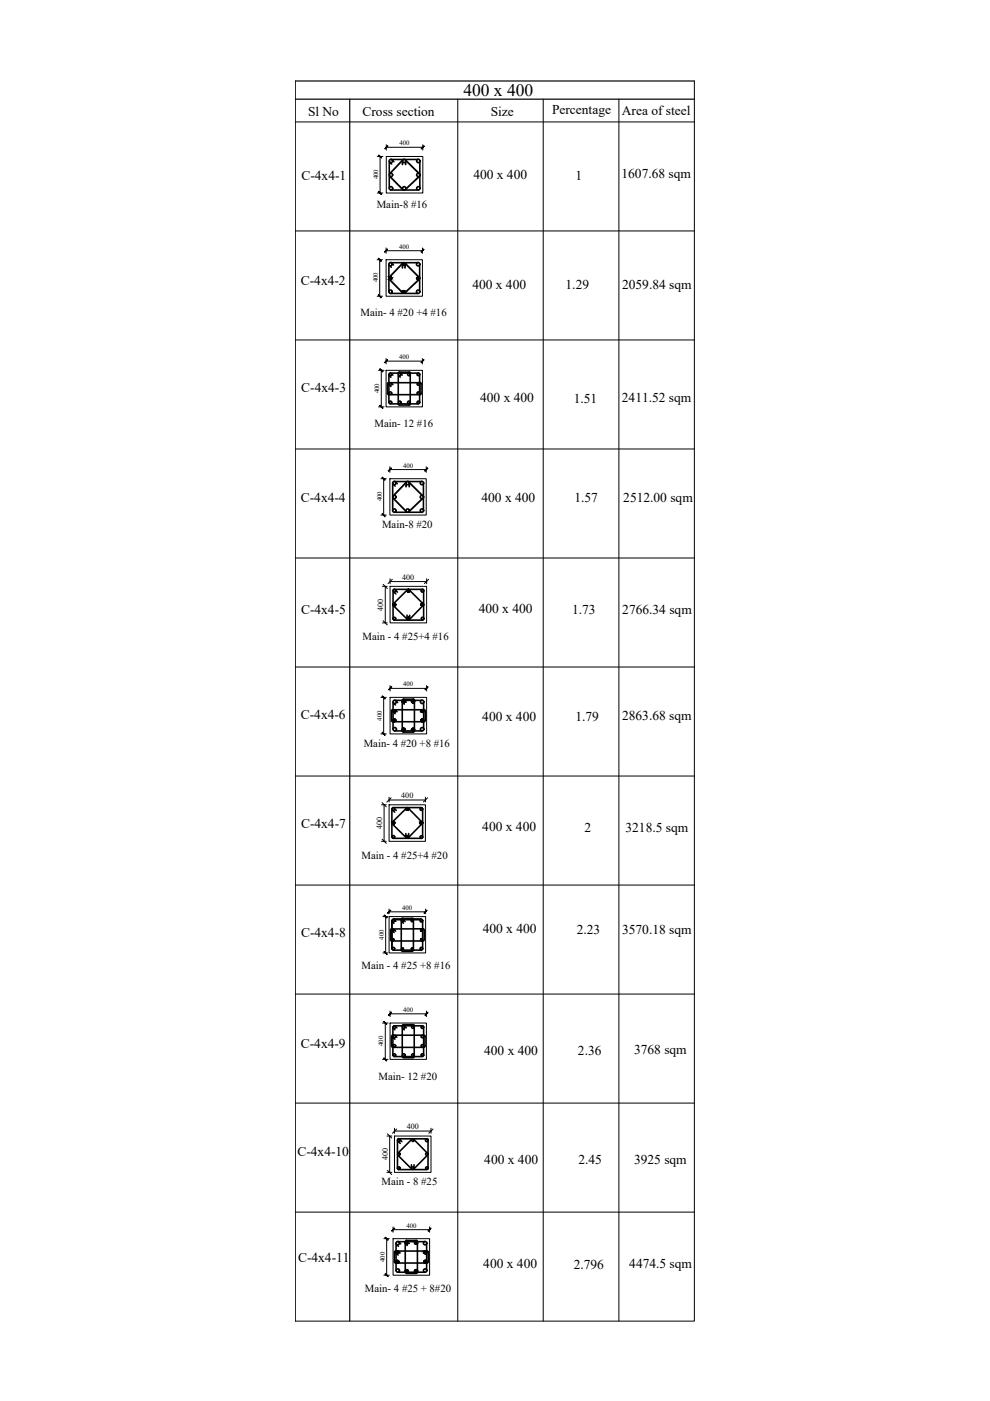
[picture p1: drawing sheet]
<svg xmlns="http://www.w3.org/2000/svg" width="210mm" height="297mm" viewBox="0 0 210 297" stroke-linecap="round" stroke-linejoin="round" font-family="sans-serif">
<!-- layer: 9.Title -->
<path d="M147.2 17.2h-84.6v262.9M62.6 21h84.6M74.2 21v259.1" fill="none" stroke="#000" stroke-width=".25"/>
<!-- layer: object line -->
<path d="M81.9 33.2h7.7v7.7h-7.7zM81.9 55.1h7.7v7.7h-7.7zM81.9 78.5h7.7v7.8h-7.7zM82.7 101.5h7.7v7.7h-7.7zM82.7 124.3h7.8v7.8h-7.8zM82.7 147.9h7.8v7.7h-7.8zM82.5 170.6h7.7v7.8h-7.7zM82.5 194.3h7.7v7.7h-7.7zM82.7 216.9h7.7v7.7h-7.7zM83.6 240.9h7.8v7.7h-7.8zM83.3 262.6h7.8v7.8h-7.8z" fill="none" stroke="#000" stroke-width=".21"/>
<!-- layer: reinmt -->
<g fill="none" stroke="#000" stroke-width=".34">
<path d="M82.5 34.1v5.8M82.6 34.4l.4 .4M82.9 33.8h5.8M83.1 33.9l.4 .4M89 34.1v5.8M82.5 56v5.8M82.6 56.3l.4 .4M82.8 55.7h5.8M82.9 40.3h5.8M83 55.8l.4 .4M89 56v5.9M82.5 79.7l.4 .3"/>
<path d="M82.7 79.1h6l.3 .3M82.8 79.1l-.3 .3v5.9M82.8 62.2h5.8M83 79.2l.3 .3M84.5 79.6l.4 .4M84.9 79.2l.4 .3M86.7 78.9h-2l-.3 .2 .1 6.6 .2 .2h2M86.7 78.9l.3 .2M87 79.1v6.5M89 79.4v5.9M82.2 83.4l.2 .3h6.6M82.2 81.4v2"/>
<path d="M82.4 81.1h6.6M82.4 81.1l-.2 .3M82.5 85.3l.3 .3M82.5 81.6l.4 .3M83 81.2l.3 .4M87 85.6l-.3 .3M89 85.3l-.3 .3h-6M89 81.1l.3 .3M89.3 81.4v2M89.3 83.4l-.3 .3M83.3 102.4v5.9M83.4 102.7l.4 .4"/>
<path d="M83.6 102.1h5.8M83.6 108.6h5.8M83.8 102.2l.4 .4M89.8 102.4v5.9M83.3 131.2l.3 .3 6-.1 .3-.2M83.4 128.4l2.9 2.9M83.6 125.6l.3 .3M83.9 125.2l.4 .3M86.3 125.1l-2.8 2.8M86.3 130.4v.7M86.8 125.1l2.8 2.8M86.9 130.5v.6"/>
<path d="M89.6 128.5l-2.7 2.8M89.8 125.2v6M89.9 125.2l-.3-.3h-6.1l-.2 .3v6M83 150.7v2l.2 .3h6.7M83.3 150.5h6.6M83.3 150.4l-.3 .3M83.3 148.8v5.8M83.4 151l.4 .3M83.4 149.1l.4 .4M83.7 148.5h5.8M83.7 155h5.8M83.8 150.6l.4 .3"/>
<path d="M83.9 148.6l.4 .4M85.3 154.9l.3 .3h2M85.3 148.5v6.5M85.4 149l.3 .3M85.6 148.2h2M85.6 148.2l-.3 .3M85.8 148.6l.3 .3M87.6 148.2l.3 .3v6.5M87.9 154.9l-.3 .3M89.8 148.8v5.9M89.9 150.4l.3 .3M90.2 150.7v2l-.3 .3"/>
<path d="M83.1 171.5v6M83.1 177.5l.3 .2h5.9l.3-.2M83.1 171.5l.3-.3h5.9l.3 .3M83.2 174.7l2.9 2.9M83.3 171.9l.4 .3M83.7 171.5l.3 .3M86 176.7v.7M86.1 171.4l-2.8 2.8M86.6 171.4l2.8 2.8M86.6 176.7v.7M89.4 174.8l-2.8 2.8M89.6 171.5v6"/>
<path d="M82.8 197.2v2l.2 .3h6.6M83.1 196.9l-.3 .3M83.1 195.2v6M83.2 195.4l.3 .4M83.2 197.4l.4 .3M83.4 194.9h5.9l.3 .3M83.4 194.9h5.9h-5.9M83.4 194.9l-.3 .3M83.6 197.1l.3 .3M83.6 195.1l.3 .3M85.2 195.4l.3 .3M85.3 194.7h2.1"/>
<path d="M85.4 194.7l-.3 .3v6.4M85.5 195.1l.4 .3M87.4 194.7l.3 .3v6.4M89.6 195.2v6M89.6 196.9l-6.6 .1M89.7 196.9l.2 .3M89.9 197.2v2l-.2 .3M83.1 201.1l.3 .3M83.3 217.8v5.9M83.3 217.8l.3-.3h5.9l.3 .3M83.4 218l.3 .3M83.4 220l.3 .3"/>
<path d="M83.4 201.5h5.9M83.8 217.6l.3 .3M83.8 219.6l.3 .3M85.1 201.4l.3 .3h2M85.4 218l.3 .3M85.8 217.6l.3 .3M87.6 217.2h-2l-.3 .2v6.6l.3 .2M87.6 217.2l.3 .3M87.7 201.4l-.3 .3M87.8 217.5v6.5M89.6 201.1l-.3 .3M89.8 217.8v5.9"/>
<path d="M89.9 219.5h-6.8l-.1 .3v2M89.9 219.5l.3 .3M90.1 219.8v2M83 221.7l.3 .3 6.6 .1M83.3 223.7l.3 .3M83.6 224h5.9M85.5 224.3h2.1M87.9 224l-.3 .2M89.8 223.7l-.3 .3M90.2 221.7l-.3 .3M84.3 247.7l.2 .2M84.4 245l2.8 2.8"/>
<path d="M84.5 248h6M84.5 241.5h6M84.5 242.1l.4 .3M84.5 241.4l-.2 .3v6M84.9 241.7l.3 .3M87.2 241.6l-2.8 2.8M87.2 247v.6M87.8 241.6l2.7 2.8M87.8 247v.6M90.5 241.4l.3 .3M90.5 245l-2.7 2.8M90.7 241.7v6"/>
<path d="M90.8 247.7l-.3 .2M83.9 265.2h6.6M83.9 265.2l-.3 .3v2l.2 .3h6.7M84 263.6v5.8M84.1 265.8l.3 .3M84.1 263.8l.4 .4M84.3 263.3h5.8M84.3 269.7h5.8M84.5 265.3l.3 .4M84.5 263.3l.4 .4M85.9 263.3v6.4M86 269.7l.2 .3h2"/>
<path d="M86 263.7l.3 .4M86.2 263h2M86.2 263l-.2 .2M86.4 263.3l.4 .3M88.2 263l.3 .2M88.5 269.7l-.3 .3M88.5 263.3v6.4M90.5 263.6v5.9M90.5 265.2l.3 .3v2l-.3 .3"/>
<circle cx="82.9" cy="34.1" r=".36"/>
<circle cx="82.9" cy="37.1" r=".36"/>
<circle cx="82.9" cy="39.9" r=".36"/>
<circle cx="85.7" cy="39.9" r=".36"/>
<circle cx="85.7" cy="34.1" r=".36"/>
<circle cx="88.7" cy="39.9" r=".36"/>
<circle cx="88.7" cy="37.1" r=".36"/>
<circle cx="88.7" cy="34.1" r=".36"/>
<circle cx="82.8" cy="59" r=".28"/>
<circle cx="82.8" cy="56" r=".36"/>
<circle cx="85.6" cy="56" r=".28"/>
<circle cx="88.7" cy="56" r=".36"/>
<circle cx="88.7" cy="59" r=".28"/>
<circle cx="82.8" cy="79.4" r=".28"/>
<circle cx="82.8" cy="61.9" r=".36"/>
<circle cx="84.8" cy="79.4" r=".28"/>
<circle cx="85.6" cy="61.9" r=".28"/>
<circle cx="86.7" cy="79.4" r=".28"/>
<circle cx="88.7" cy="61.9" r=".36"/>
<circle cx="88.7" cy="79.4" r=".28"/>
<circle cx="82.8" cy="85.3" r=".28"/>
<circle cx="82.8" cy="81.4" r=".28"/>
<circle cx="82.8" cy="83.4" r=".28"/>
<circle cx="84.8" cy="85.3" r=".28"/>
<circle cx="86.7" cy="85.3" r=".28"/>
<circle cx="88.7" cy="85.3" r=".28"/>
<circle cx="88.7" cy="81.4" r=".28"/>
<circle cx="88.7" cy="83.4" r=".28"/>
<circle cx="83.6" cy="105.4" r=".36"/>
<circle cx="83.6" cy="102.4" r=".36"/>
<circle cx="83.6" cy="108.3" r=".36"/>
<circle cx="86.5" cy="108.3" r=".36"/>
<circle cx="86.5" cy="102.4" r=".36"/>
<circle cx="89.5" cy="102.4" r=".36"/>
<circle cx="89.5" cy="105.4" r=".36"/>
<circle cx="89.5" cy="108.3" r=".36"/>
<circle cx="83.6" cy="128.2" r=".28"/>
<circle cx="83.6" cy="131.2" r=".28"/>
<circle cx="83.7" cy="125.3" r=".28"/>
<circle cx="86.6" cy="125.2" r=".28"/>
<circle cx="86.6" cy="131.2" r=".28"/>
<circle cx="89.5" cy="125.3" r=".28"/>
<circle cx="89.5" cy="128.2" r=".28"/>
<circle cx="89.6" cy="131.2" r=".28"/>
<circle cx="83.6" cy="150.8" r=".28"/>
<circle cx="83.6" cy="152.7" r=".28"/>
<circle cx="83.7" cy="154.6" r=".36"/>
<circle cx="83.7" cy="148.8" r=".36"/>
<circle cx="85.6" cy="154.7" r=".28"/>
<circle cx="85.6" cy="148.7" r=".28"/>
<circle cx="87.6" cy="154.7" r=".28"/>
<circle cx="87.6" cy="148.8" r=".28"/>
<circle cx="89.5" cy="154.6" r=".36"/>
<circle cx="89.5" cy="148.8" r=".36"/>
<circle cx="89.5" cy="150.8" r=".28"/>
<circle cx="89.5" cy="152.7" r=".28"/>
<circle cx="83.4" cy="171.5" r=".28"/>
<circle cx="83.4" cy="174.5" r=".28"/>
<circle cx="83.4" cy="177.4" r=".28"/>
<circle cx="86.4" cy="171.5" r=".28"/>
<circle cx="86.4" cy="177.4" r=".28"/>
<circle cx="89.3" cy="174.5" r=".28"/>
<circle cx="89.3" cy="171.5" r=".28"/>
<circle cx="89.3" cy="177.5" r=".28"/>
<circle cx="83.4" cy="195.2" r=".28"/>
<circle cx="89.3" cy="195.2" r=".28"/>
<circle cx="83.4" cy="201.1" r=".28"/>
<circle cx="83.6" cy="217.8" r=".28"/>
<circle cx="83.6" cy="219.8" r=".28"/>
<circle cx="85.6" cy="217.8" r=".28"/>
<circle cx="87.6" cy="217.8" r=".28"/>
<circle cx="89.3" cy="201.1" r=".28"/>
<circle cx="89.5" cy="217.8" r=".28"/>
<circle cx="89.5" cy="219.8" r=".28"/>
<circle cx="83.6" cy="223.7" r=".28"/>
<circle cx="83.6" cy="221.7" r=".28"/>
<circle cx="85.6" cy="223.7" r=".28"/>
<circle cx="87.6" cy="223.7" r=".28"/>
<circle cx="89.5" cy="223.7" r=".28"/>
<circle cx="89.5" cy="221.7" r=".28"/>
<circle cx="84.5" cy="247.7" r=".28"/>
<circle cx="84.6" cy="241.8" r=".28"/>
<circle cx="84.6" cy="244.7" r=".28"/>
<circle cx="87.6" cy="247.7" r=".28"/>
<circle cx="87.6" cy="241.7" r=".28"/>
<circle cx="90.5" cy="241.8" r=".28"/>
<circle cx="90.5" cy="244.7" r=".28"/>
<circle cx="90.5" cy="247.7" r=".28"/>
<circle cx="84.3" cy="265.5" r=".28"/>
<circle cx="84.3" cy="267.5" r=".28"/>
<circle cx="84.3" cy="269.4" r=".36"/>
<circle cx="84.3" cy="263.6" r=".36"/>
<circle cx="86.2" cy="269.5" r=".28"/>
<circle cx="86.2" cy="263.5" r=".28"/>
<circle cx="88.2" cy="269.5" r=".28"/>
<circle cx="88.2" cy="263.5" r=".28"/>
<circle cx="90.1" cy="263.6" r=".36"/>
<circle cx="90.1" cy="269.4" r=".36"/>
<circle cx="90.2" cy="265.5" r=".28"/>
<circle cx="90.2" cy="267.5" r=".28"/>
</g>
<!-- layer: S-Dim -->
<g fill="none" stroke="#000" stroke-width=".21">
<path d="M80 33.2h1.2M80.6 33.2v7.7M81.9 30.7v1.1M81.9 31.2h7.7M89.6 30.7v1.1M80 55.1h1.1M80 40.9h1.2M80.5 55.1v7.7M81.9 52.6v1.1M81.9 53.2h7.7M89.6 52.6v1.1M80 62.8h1.1"/>
<path d="M80.2 78.5h1.2M80.8 78.5v7.8M81.9 76v1.2M81.9 76.6h7.7M89.6 76v1.2M80.2 86.3h1.2M82.7 99v1.1M82.7 99.6h7.7M90.4 99v1.1M80.8 101.5h1.1M80.8 109.2h1.1M81.4 101.5v7.7"/>
<path d="M81.1 124.3h1M81.1 132.1h1M81.7 124.3v7.8M82.7 122.7v1.1M82.7 123.3h7.8M90.5 122.7v1.1M80.8 147.9h1.1M80.8 155.6h1.1M81.4 147.9v7.7M82.7 145.4v1.1M82.7 146h7.8M90.5 145.4v1.1"/>
<path d="M80.9 170.6h1M80.9 178.4h1M81.4 170.6v7.8M82.5 169v1M82.5 169.6h7.7M90.2 169v1M81.2 194.3h1M81.8 194.3v7.7M82.5 192.7v1M82.5 193.3h7.7M90.2 192.7v1M81.1 216.9h1.2"/>
<path d="M81.2 202h1M81.7 216.9v7.7M82.7 214.4v1.1M82.7 215h7.7M90.4 214.4v1.1M81.1 224.6h1.2M83.6 239.2v1.1M83.6 239.8h7.8M91.4 239.2v1.1M82 240.9h1.1M82 248.6h1.1M82.6 240.9v7.7"/>
<path d="M81.4 262.6h1.1M81.4 270.4h1.1M82 262.6v7.8M83.3 260.1v1.2M83.3 260.7h7.8M91.1 260.1v1.2"/>
</g>
<!-- layer: 0 -->
<g fill="#000" stroke="#000" stroke-width=".21">
<path d="M80.2 32.9l.6 .6zM80.2 32.9l.7 .5z"/>
<path d="M82.2 30.9l-.6 .7zM82.2 30.9l-.6 .7z"/>
<path d="M89.9 30.9l-.6 .6zM89.9 30.9l-.5 .7z"/>
<path d="M80.2 40.7l.7 .5-.6-.6zM80.2 40.7l.7 .5z"/>
<path d="M80.2 54.8l.6 .6zM80.2 54.8l.6 .6z"/>
<path d="M82.1 52.8l-.5 .7zM81.5 53.4l.6-.6z"/>
<path d="M89.8 52.8l-.5 .7zM89.8 52.8l.1 .1-.6 .6z"/>
<path d="M80.2 62.5l.6 .6zM80.2 62.6l.6 .5z"/>
<path d="M80.5 78.3l.6 .6 .1-.1zM80.6 78.2l.6 .6-.7-.5z"/>
<path d="M82.1 76.3l-.5 .6zM82.1 76.3l-.6 .6z"/>
<path d="M89.8 76.3l-.5 .6zM89.8 76.3l-.5 .6z"/>
<path d="M80.6 85.9l-.1 .1 .7 .5zM80.5 86l.7 .5z"/>
<path d="M82.9 99.2l-.5 .7zM82.9 99.2l-.5 .7-.1-.1z"/>
<path d="M90.6 99.2l-.5 .7zM90.6 99.2l.1 .1-.6 .6z"/>
<path d="M81.1 108.9l.5 .6zM81 109l.6 .5z"/>
<path d="M81 101.2l.6 .6zM81.1 101.2l.5 .6z"/>
<path d="M81.1 155.3h-.1l.6 .6zM81 155.3l.6 .6z"/>
<path d="M81 147.6l.6 .6zM81 147.6l.6 .5z"/>
<path d="M83 145.6l-.5 .6zM83 145.6l-.5 .6z"/>
<path d="M90.1 146.2l.6-.6zM90.7 145.6l-.5 .6z"/>
<path d="M81.4 194.1l.7 .5zM81.4 194.1l.1-.1 .6 .6z"/>
<path d="M82.7 193l-.5 .6zM82.7 193l-.5 .6z"/>
<path d="M89.9 193.6l.6-.6zM90.5 193l-.6 .6z"/>
<path d="M81.4 201.8l.7 .5zM81.4 201.8l.7 .5z"/>
<path d="M81.4 216.6l.6 .6zM81.4 216.6l.6 .6z"/>
<path d="M83 214.6l-.5 .7zM83 214.6l-.5 .7-.1-.1z"/>
<path d="M90.7 214.6l-.5 .7zM90.7 214.6v.1l-.5 .6z"/>
<path d="M81.4 224.4l.6 .5zM81.4 224.4l.5 .5z"/>
<path d="M81.7 270l-.1 .1 .7 .5zM81.6 270.1l.7 .5z"/>
<path d="M81.6 262.4l.6 .6zM81.6 262.4l.7 .5z"/>
<path d="M83.6 260.4l-.5 .6zM83.6 260.4l-.5 .6z"/>
<path d="M90.7 261l.6-.6zM91.3 260.4l-.5 .6z"/>
</g>
<!-- layer: reinmt -->
<g fill="none" stroke="#000" stroke-width=".38">
<path d="M82.6 37.4l2.8 2.8M85.3 34.1v.8M85.4 33.9l-2.8 3M85.9 33.9l3 3M86 34.1v.8M88.9 37.4l-3 2.8M82.6 59.3l2.8 2.8M85.3 56v.8M85.4 55.8l-2.9 3M85.8 55.8l3 3M85.9 56v.8M88.8 59.3l-3 2.8"/>
<path d="M83.4 105.6l2.8 2.9M86.1 102.4v.8M86.2 102.2l-2.9 3M86.6 102.2l3 2.9M86.8 102.4v.8M89.6 105.6l-3 2.9"/>
</g>
<!-- layer: S-Beam -->
<g fill="none" stroke="#000" stroke-width=".21">
<path d="M147.2 17.2v262.9h-84.6M62.6 25.9h84.6M97.1 21v259.1M115.2 21v259.1M131.2 21v259.1M62.6 49h84.6M62.6 72.1h84.6M62.6 95.2h84.6M62.6 118.3h84.6M62.6 141.4h84.6M62.6 164.5h84.6M62.6 187.6h84.6"/>
<path d="M62.6 210.8h84.6M62.6 233.9h84.6M62.6 257h84.6"/>
</g>
<!-- layer: 0 -->
<path d="M81.2 123.9l.9 .9M81.2 131.6l.9 .9M83.2 122.8l-.9 .9M90.9 122.8l-.9 .9M81 170.2l.9 .9M81 177.9l.9 .9M82.9 169.1l-.9 .9M90.7 169.1l-.9 .9M84.1 239.4l-.9 .9M91.8 239.4l-.9 .9M82.2 240.4l.8 .9M82.2 248.1l.8 .9" fill="none" stroke="#000" stroke-width=".21"/>
<!-- layer: 5a.Hatch-TR-0 -->
<g fill="#000" stroke="#000" stroke-width=".21">
<path d="M82.5 59.1h.5zM82.5 58.9h.5zM82.7 59.3h.1zM82.7 58.7h.1zM85.5 55.7h.2zM85.5 56.2h.2zM88.6 59.3h.2zM85.5 61.6h.2zM85.5 62.2h.2zM83.3 128.3h.5zM83.4 128h.4zM83.5 128h.3z"/>
<path d="M83.6 128.5h.1zM86.3 131.3h.5zM86.3 125.4h.5zM86.3 131h.5zM86.3 125.5h.5zM86.4 125h.4zM86.4 130.9h.3zM86.4 125h.3zM86.5 131.4h.1zM86.5 125.5h.1zM89.3 128.3h.5zM89.3 128h.5z"/>
<path d="M89.4 128h.3zM89.5 128.5h.1zM83.6 150.5h.1zM83.6 152.5h.1zM83.6 151h.1zM83.6 153h.1zM87.5 149h.2zM87.5 155h.2zM89.5 153h.1zM89.4 150.5h.2zM89.5 152.5h.1zM83.2 174.3h.4z"/>
<path d="M83.3 174.8h.1zM83.3 174.8h.2zM86.1 171.8h.4zM86.2 171.3h.3zM86.3 177.7h.1zM86.3 171.8h.1zM89.1 174.3h.4zM89.2 174.8h.2zM89.3 174.2h.1zM89.3 174.8h.1zM84.2 265.2h.1zM84.2 267.2h.1z"/>
<path d="M84.2 265.8h.1zM84.2 267.8h.1zM88.1 263.8h.2zM88.1 269.7h.2zM90.1 267.8h.1zM90.1 265.2h.1zM90.1 267.2h.1zM90.1 265.8h.1z"/>
<path d="M82.5 59h.5zM82.5 59h.5z"/>
<path d="M82.7 58.7h.1zM82.7 58.7h.1z"/>
<path d="M82.6 59.3h.2zM82.6 59.3h.3z"/>
<path d="M82.6 59.3h.2zM82.6 59.3h.2z"/>
<path d="M82.6 58.7h.3zM82.6 58.7h.3z"/>
<path d="M82.6 58.7h.3zM82.6 58.7h.3zM82.6 58.7h.3zM82.6 58.7h.3z"/>
<path d="M82.6 58.7l.4 .1zM82.5 58.8h.5zM82.5 58.8h.5zM82.5 58.8h.5z"/>
<path d="M82.6 59.3h.3zM82.6 59.3h.3z"/>
<path d="M82.5 58.8h.5zM82.5 58.8h.5z"/>
<path d="M82.5 59.2h.5zM82.5 59.2h.5z"/>
<path d="M82.5 59.2h.5zM82.5 59.2h.5zM82.5 59.2h.5zM82.5 59.2h.5z"/>
<path d="M82.5 59.2h.5zM82.5 59.2l.4 .1zM82.6 59.3h.3zM82.6 59.3h.3z"/>
<path d="M82.5 58.8h.5zM82.5 58.8h.5z"/>
<path d="M82.5 58.8l.5 .1zM82.5 58.8l.5 .1zM82.5 58.9h.5z"/>
<path d="M82.5 58.9h.5zM82.5 58.9h.5z"/>
<path d="M82.5 59.1l.5 .1zM82.5 59.1l.5 .1z"/>
<path d="M82.5 58.9l.5 .1zM82.5 58.9l.5 .1z"/>
<path d="M82.5 59h.5zM82.5 59h.5zM82.5 59h.5zM82.5 59h.5z"/>
<path d="M82.5 59h.5zM82.5 59h.5z"/>
<path d="M82.5 59l.5 .1zM82.5 59l.5 .1z"/>
<path d="M82.5 59.1h.5zM82.5 59.1h.5zM82.5 59.1h.5z"/>
<path d="M85.5 55.7h.3zM85.5 55.7h.3z"/>
<path d="M85.5 55.7h.3zM85.4 55.7h.4z"/>
<path d="M85.5 56.2h.3zM85.5 56.2h.2z"/>
<path d="M85.4 55.7l.4 .1zM85.4 55.7l.4 .1z"/>
<path d="M85.4 56.2h.4zM85.4 56.2h.4z"/>
<path d="M85.4 55.8h.4zM85.4 55.8h.4z"/>
<path d="M85.4 55.8l.5 .1zM85.4 55.8l.5 .1z"/>
<path d="M85.4 56.1l.4 .1zM85.4 56.1l.4 .1z"/>
<path d="M85.4 56.2h.4zM85.4 56.2h.4z"/>
<path d="M85.3 55.9h.6zM85.3 55.9h.6z"/>
<path d="M85.3 55.9l.6 .1zM85.3 55.9l.6 .1z"/>
<path d="M85.3 56h.6zM85.3 56h.6z"/>
<path d="M85.3 56l.6 .1zM85.3 56l.6 .1z"/>
<path d="M85.3 56.1h.6zM85.3 56.1h.5z"/>
<path d="M88.6 58.7h.2zM88.6 58.7h.2z"/>
<path d="M88.6 58.7h.2zM88.5 58.7h.3z"/>
<path d="M88.5 58.7l.3 .1zM88.5 58.7l.3 .1z"/>
<path d="M88.5 59.3h.3zM88.5 59.3h.3z"/>
<path d="M88.5 58.8h.4zM88.5 58.8h.4z"/>
<path d="M88.5 59.3h.3zM88.5 59.3h.3z"/>
<path d="M88.5 58.8h.4zM88.5 58.8h.4z"/>
<path d="M88.5 59.2h.4zM88.5 59.2l.3 .1z"/>
<path d="M88.4 58.8l.5 .1zM88.4 58.8l.5 .1z"/>
<path d="M88.4 58.9l.6 .1zM88.4 58.9l.6 .1z"/>
<path d="M88.4 59.1l.5 .1zM88.4 59.1l.5 .1z"/>
<path d="M88.4 59.2h.5zM88.4 59.2h.5z"/>
<path d="M88.4 59h.6zM88.4 59h.6z"/>
<path d="M88.4 59h.6zM88.4 59h.6z"/>
<path d="M88.4 59h.6zM88.4 59l.5 .1z"/>
<path d="M85.5 61.6l.2 .1zM85.5 61.7h.2z"/>
<path d="M85.5 61.7h.3zM85.4 61.7h.4z"/>
<path d="M85.5 62.2h.2zM85.5 62.2h.2z"/>
<path d="M85.4 61.7h.4zM85.4 61.7h.4z"/>
<path d="M85.4 62.1h.4zM85.4 62.1l.3 .1z"/>
<path d="M85.4 61.7l.4 .1zM85.4 61.7l.4 .1z"/>
<path d="M85.4 61.8h.5zM85.4 61.8h.5z"/>
<path d="M85.4 62l.4 .1zM85.4 62l.4 .1z"/>
<path d="M85.4 62.1h.4zM85.4 62.1h.4z"/>
<path d="M85.3 61.8h.6zM85.3 61.8h.6z"/>
<path d="M85.3 61.8l.6 .1zM85.3 61.8l.6 .1z"/>
<path d="M85.3 61.9l.6 .1zM85.3 61.9l.6 .1z"/>
<path d="M85.3 62h.6zM85.3 62h.6z"/>
<path d="M85.3 62h.6zM85.3 62h.5z"/>
<path d="M83.6 127.9h.1zM83.6 127.9h.1z"/>
<path d="M83.6 127.9h.1zM83.5 127.9h.2zM83.5 127.9h.2zM83.5 127.9h.2z"/>
<path d="M83.5 127.9l.3 .1zM83.5 128h.3zM83.4 128h.4z"/>
<path d="M83.5 128.5h.2zM83.5 128.5h.2z"/>
<path d="M83.4 128.4h.4zM83.4 128.4h.4z"/>
<path d="M83.4 128.4l.4 .1zM83.4 128.4l.4 .1z"/>
<path d="M83.5 128.5h.3zM83.5 128.5h.2zM83.5 128.5h.2zM83.5 128.5h.2z"/>
<path d="M83.4 128h.4zM83.4 128h.4z"/>
<path d="M83.4 128h.4zM83.4 128h.4z"/>
<path d="M83.4 128.4h.4zM83.4 128.4h.4z"/>
<path d="M83.4 128.4h.4zM83.4 128.4h.4z"/>
<path d="M83.4 128h.4zM83.4 128h.4z"/>
<path d="M83.4 128h.4zM83.4 128h.4zM83.3 128h.5z"/>
<path d="M83.3 128l.6 .1zM83.3 128l.6 .1z"/>
<path d="M83.4 128.3l.4 .1zM83.4 128.3l.4 .1z"/>
<path d="M83.3 128.1h.6zM83.3 128.1h.6zM83.3 128.1h.6zM83.3 128.1h.6z"/>
<path d="M83.3 128.1l.6 .1zM83.3 128.1l.6 .1z"/>
<path d="M83.3 128.2h.6zM83.3 128.2h.6zM83.3 128.2h.6zM83.3 128.2h.6z"/>
<path d="M83.3 128.2l.6 .1zM83.3 128.2l.6 .1z"/>
<path d="M83.3 128.3h.6zM83.3 128.3h.6zM83.3 128.3h.6zM83.3 128.3h.6z"/>
<path d="M83.3 128.3h.6zM83.3 128.3h.5zM83.3 128.3h.5z"/>
<path d="M86.5 130.9h.1zM86.5 130.9h.1z"/>
<path d="M86.5 130.9h.2zM86.5 130.9h.2zM86.5 130.9h.2zM86.5 130.9h.2z"/>
<path d="M86.5 125h.1zM86.5 125h.1z"/>
<path d="M86.5 125h.2zM86.5 125h.2zM86.5 125h.2zM86.5 125h.2z"/>
<path d="M86.5 130.9h.2zM86.5 130.9h.2zM86.4 130.9h.3z"/>
<path d="M86.5 131.4h.2zM86.5 131.4h.1z"/>
<path d="M86.5 125h.2zM86.4 125h.3zM86.4 125h.3z"/>
<path d="M86.5 125.5h.2zM86.5 125.5h.1z"/>
<path d="M86.4 131.4h.3zM86.4 131.4h.4z"/>
<path d="M86.4 131.4h.3zM86.4 131.4h.3z"/>
<path d="M86.4 131.4h.3zM86.4 131.4h.3zM86.5 131.4h.2zM86.5 131.4h.2z"/>
<path d="M86.4 125h.4zM86.4 125h.4zM86.3 125h.5z"/>
<path d="M86.4 125.5h.3zM86.4 125.5h.4z"/>
<path d="M86.4 125.5h.3zM86.4 125.5h.3z"/>
<path d="M86.4 125.5h.3zM86.4 125.5h.3zM86.5 125.5h.2zM86.5 125.5h.2z"/>
<path d="M86.4 130.9h.4zM86.4 130.9h.4z"/>
<path d="M86.4 130.9l.4 .1zM86.4 130.9l.4 .1z"/>
<path d="M86.3 131.3h.5zM86.3 131.3h.5z"/>
<path d="M86.3 131.3l.5 .1zM86.3 131.3l.5 .1z"/>
<path d="M86.3 131h.5zM86.3 131h.5z"/>
<path d="M86.3 131h.5zM86.3 131h.5zM86.3 131h.5z"/>
<path d="M86.3 131h.6zM86.3 131h.6z"/>
<path d="M86.3 131.3h.5zM86.3 131.3h.5z"/>
<path d="M86.3 125h.5zM86.3 125h.5z"/>
<path d="M86.3 125l.5 .1zM86.3 125l.5 .1z"/>
<path d="M86.3 125.1h.5zM86.3 125.1h.5z"/>
<path d="M86.3 125.4h.5zM86.3 125.4h.5z"/>
<path d="M86.3 125.4h.5zM86.3 125.4l.5 .1zM86.3 125.5h.5z"/>
<path d="M86.3 131l.6 .1zM86.3 131l.6 .1zM86.3 131.1h.6zM86.3 131.1h.6z"/>
<path d="M86.3 131.1h.6zM86.3 131.1h.6z"/>
<path d="M86.3 131.1l.6 .1zM86.3 131.1l.6 .1zM86.3 131.2h.6zM86.3 131.2h.6z"/>
<path d="M86.3 131.2h.6zM86.3 131.2h.6zM86.3 131.2h.6zM86.3 131.2h.6z"/>
<path d="M86.3 131.2l.6 .1zM86.3 131.2l.6 .1z"/>
<path d="M86.3 131.3h.6zM86.3 131.3h.5zM86.3 131.3h.5z"/>
<path d="M86.3 125.1h.6zM86.3 125.1h.6z"/>
<path d="M86.3 125.1l.6 .1zM86.3 125.1l.6 .1zM86.3 125.2h.6zM86.3 125.2h.6z"/>
<path d="M86.3 125.2h.6zM86.3 125.2h.6z"/>
<path d="M86.3 125.2l.6 .1zM86.3 125.2l.6 .1zM86.3 125.3h.6zM86.3 125.3h.6z"/>
<path d="M86.3 125.3h.6zM86.3 125.3h.6z"/>
<path d="M86.3 125.3h.6zM86.3 125.3h.6zM86.3 125.3h.6zM86.3 125.3h.6z"/>
<path d="M86.3 125.3h.6zM86.3 125.3l.5 .1zM86.3 125.4h.5z"/>
<path d="M89.5 127.9h.1zM89.5 127.9h.1z"/>
<path d="M89.5 127.9h.1zM89.4 127.9h.2zM89.4 127.9h.2zM89.4 127.9h.2z"/>
<path d="M89.4 127.9l.3 .1zM89.4 127.9l.3 .1zM89.4 128h.3z"/>
<path d="M89.4 128.5h.2zM89.4 128.5h.2z"/>
<path d="M89.4 128.4h.3zM89.4 128.4h.3z"/>
<path d="M89.4 128.4l.3 .1zM89.4 128.4l.3 .1z"/>
<path d="M89.4 128.5h.3zM89.4 128.5h.2zM89.4 128.5h.2zM89.4 128.5h.2z"/>
<path d="M89.4 128h.3zM89.4 128h.3z"/>
<path d="M89.4 128h.3zM89.4 128h.3z"/>
<path d="M89.3 128.4h.4zM89.3 128.4h.5z"/>
<path d="M89.3 128.4h.4zM89.3 128.4h.4z"/>
<path d="M89.3 128h.5zM89.3 128h.5z"/>
<path d="M89.3 128h.5zM89.3 128h.5zM89.3 128h.5z"/>
<path d="M89.3 128l.5 .1zM89.3 128l.5 .1z"/>
<path d="M89.3 128.3l.5 .1zM89.3 128.3l.5 .1z"/>
<path d="M89.3 128.1h.5zM89.3 128.1h.5zM89.3 128.1h.5zM89.3 128.1h.5z"/>
<path d="M89.3 128.1l.5 .1zM89.3 128.1l.5 .1z"/>
<path d="M89.3 128.2h.5zM89.3 128.2h.5zM89.3 128.2h.5zM89.3 128.2h.5z"/>
<path d="M89.3 128.2l.5 .1zM89.3 128.2l.5 .1z"/>
<path d="M89.3 128.3h.5zM89.3 128.3h.5zM89.3 128.3h.5zM89.3 128.3h.5z"/>
<path d="M89.3 128.3h.5zM89.3 128.3h.5zM89.3 128.3h.5z"/>
<path d="M83.6 150.5h.2zM83.5 150.5h.3z"/>
<path d="M83.6 152.5h.2zM83.5 152.5h.3z"/>
<path d="M83.5 150.5h.3zM83.4 150.5h.4z"/>
<path d="M83.5 151h.3zM83.5 151h.2z"/>
<path d="M83.5 152.5h.3zM83.5 152.5h.3z"/>
<path d="M83.5 153h.3zM83.5 153h.2z"/>
<path d="M83.4 150.5l.4 .1zM83.4 150.6h.4z"/>
<path d="M83.4 151h.4zM83.4 151h.4z"/>
<path d="M83.4 152.5l.4 .1zM83.4 152.6h.4z"/>
<path d="M83.4 153h.4zM83.4 153h.4z"/>
<path d="M83.4 150.6h.4zM83.4 150.6h.4z"/>
<path d="M83.4 150.6l.5 .1zM83.4 150.6l.5 .1z"/>
<path d="M83.4 150.9h.4zM83.4 150.9h.4z"/>
<path d="M83.4 150.9h.4zM83.4 150.9l.4 .1z"/>
<path d="M83.4 152.6h.4zM83.4 152.6h.4z"/>
<path d="M83.4 152.6h.5zM83.4 152.6h.5z"/>
<path d="M83.4 152.9h.4zM83.4 152.9h.4z"/>
<path d="M83.4 152.9h.4zM83.4 152.9l.4 .1z"/>
<path d="M83.3 150.7h.6zM83.3 150.7h.6z"/>
<path d="M83.3 150.7l.6 .1zM83.3 150.7l.6 .1z"/>
<path d="M83.3 150.8h.6zM83.3 150.8h.6z"/>
<path d="M83.3 150.8l.6 .1zM83.3 150.8l.6 .1z"/>
<path d="M83.3 150.9h.6zM83.3 150.9h.5z"/>
<path d="M83.3 152.6l.6 .1zM83.3 152.6l.6 .1z"/>
<path d="M83.3 152.7h.6zM83.3 152.7h.6z"/>
<path d="M83.3 152.7l.6 .1zM83.3 152.7l.6 .1z"/>
<path d="M83.3 152.8l.6 .1zM83.3 152.8l.6 .1z"/>
<path d="M83.3 152.9h.6zM83.3 152.9h.5z"/>
<path d="M85.5 148.5h.2zM85.5 148.5h.2z"/>
<path d="M85.5 154.4h.2zM85.5 154.4h.2z"/>
<path d="M85.5 148.5h.2zM85.5 148.5h.2z"/>
<path d="M85.5 149h.2zM85.5 149h.1z"/>
<path d="M85.5 154.4h.2zM85.5 154.4h.2z"/>
<path d="M85.5 155h.2zM85.5 155h.1z"/>
<path d="M85.5 148.5h.3zM85.5 148.5h.3z"/>
<path d="M85.5 149h.2zM85.5 149h.2z"/>
<path d="M85.5 154.4l.3 .1zM85.5 154.4l.3 .1z"/>
<path d="M85.5 155h.2zM85.5 155h.2z"/>
<path d="M85.4 148.5l.4 .1zM85.4 148.5l.4 .1z"/>
<path d="M85.4 149h.4zM85.4 149h.3z"/>
<path d="M85.4 154.5h.4zM85.4 154.5h.4z"/>
<path d="M85.4 154.9h.4zM85.4 154.9l.3 .1z"/>
<path d="M85.4 148.6h.4zM85.4 148.6h.4z"/>
<path d="M85.4 149h.4zM85.4 149h.4z"/>
<path d="M85.4 154.5h.4zM85.4 154.5h.4z"/>
<path d="M85.4 154.9h.4zM85.4 154.9h.4z"/>
<path d="M85.3 148.6l.5 .1zM85.3 148.6l.5 .1z"/>
<path d="M85.3 148.7h.6zM85.3 148.7h.6z"/>
<path d="M85.3 148.9h.5zM85.3 148.9h.5z"/>
<path d="M85.3 148.9h.5zM85.3 148.9l.5 .1z"/>
<path d="M85.3 154.5l.5 .1zM85.3 154.5l.5 .1z"/>
<path d="M85.3 154.6h.6zM85.3 154.6h.6z"/>
<path d="M85.3 154.8h.5zM85.3 154.8h.5z"/>
<path d="M85.3 154.8h.5zM85.3 154.8l.5 .1z"/>
<path d="M85.3 148.7h.6zM85.3 148.7h.6z"/>
<path d="M85.3 148.7l.6 .1zM85.3 148.7l.6 .1z"/>
<path d="M85.3 148.8h.6zM85.3 148.8l.5 .1z"/>
<path d="M85.3 154.6l.6 .1zM85.3 154.6l.6 .1z"/>
<path d="M85.3 154.7l.6 .1zM85.3 154.7l.6 .1z"/>
<path d="M85.3 154.8h.6zM85.3 154.8h.5z"/>
<path d="M87.5 148.5h.2zM87.5 148.5h.2z"/>
<path d="M87.5 154.4h.2zM87.5 154.4h.2z"/>
<path d="M87.5 148.5h.2zM87.4 148.5h.3z"/>
<path d="M87.5 154.4h.2zM87.4 154.4h.3z"/>
<path d="M87.4 148.5h.3zM87.4 148.5h.3z"/>
<path d="M87.4 149h.3zM87.4 149h.3z"/>
<path d="M87.4 154.4l.3 .1zM87.4 154.4l.3 .1z"/>
<path d="M87.4 155h.3zM87.4 155h.3z"/>
<path d="M87.4 148.5l.4 .1zM87.4 148.5l.4 .1z"/>
<path d="M87.4 149h.3zM87.4 149h.3z"/>
<path d="M87.4 154.5h.4zM87.4 154.5h.4z"/>
<path d="M87.4 154.9h.3zM87.4 154.9l.3 .1z"/>
<path d="M87.4 148.6h.4zM87.4 148.6h.4z"/>
<path d="M87.4 149h.4zM87.4 149h.3z"/>
<path d="M87.4 154.5h.4zM87.4 154.5h.4z"/>
<path d="M87.4 154.9h.4zM87.4 154.9h.3z"/>
<path d="M87.3 148.6l.5 .1zM87.3 148.7h.5z"/>
<path d="M87.3 148.7h.6zM87.3 148.7h.6z"/>
<path d="M87.3 148.9h.5zM87.3 148.9h.5z"/>
<path d="M87.3 148.9h.5zM87.3 148.9l.5 .1z"/>
<path d="M87.3 154.5l.5 .1zM87.3 154.6h.5z"/>
<path d="M87.3 154.6h.5zM87.3 154.6h.5z"/>
<path d="M87.3 154.6l.6 .1zM87.3 154.6l.6 .1z"/>
<path d="M87.3 154.8h.5zM87.3 154.8h.5z"/>
<path d="M87.3 154.8h.5zM87.3 154.8h.5z"/>
<path d="M87.3 154.8h.5zM87.3 154.8l.5 .1z"/>
<path d="M87.3 148.7l.6 .1zM87.3 148.7l.6 .1z"/>
<path d="M87.3 148.8h.6zM87.3 148.8h.6z"/>
<path d="M87.3 148.8h.6zM87.3 148.8l.5 .1z"/>
<path d="M87.3 154.7h.6zM87.3 154.7l.5 .1z"/>
<path d="M89.3 152.6h.5zM89.3 152.6h.5z"/>
<path d="M89.3 152.8h.5zM89.3 152.8h.5z"/>
<path d="M89.4 153h.2zM89.4 153h.2z"/>
<path d="M89.4 150.5h.2zM89.4 150.5h.2z"/>
<path d="M89.4 151h.2zM89.4 151l.2 .1z"/>
<path d="M89.5 152.5h.1zM89.4 152.5h.2zM89.4 152.5h.2zM89.4 152.5h.2z"/>
<path d="M89.4 150.5h.3zM89.4 150.5h.3z"/>
<path d="M89.4 151h.2zM89.4 151h.2z"/>
<path d="M89.4 152.5h.3zM89.4 152.5h.3z"/>
<path d="M89.4 153h.2zM89.4 153h.2z"/>
<path d="M89.4 152.5h.3zM89.4 152.5h.3z"/>
<path d="M89.4 153h.3zM89.4 153h.3z"/>
<path d="M89.4 153h.3zM89.4 153h.3z"/>
<path d="M89.4 153h.3zM89.4 153h.2z"/>
<path d="M89.4 150.5l.3 .1zM89.4 150.5l.3 .1z"/>
<path d="M89.3 150.6h.5zM89.3 150.6h.5z"/>
<path d="M89.3 150.9l.4 .1zM89.3 150.9l.4 .1z"/>
<path d="M89.4 151h.3zM89.4 151h.2z"/>
<path d="M89.4 152.5h.3zM89.4 152.5h.3z"/>
<path d="M89.4 152.5l.3 .1zM89.4 152.5l.3 .1z"/>
<path d="M89.3 152.9h.4zM89.3 152.9h.5z"/>
<path d="M89.3 152.9l.4 .1zM89.3 152.9l.4 .1z"/>
<path d="M89.3 150.6l.5 .1zM89.3 150.6l.5 .1z"/>
<path d="M89.3 150.9h.5zM89.3 150.9h.4z"/>
<path d="M89.3 152.6h.5zM89.3 152.6h.5z"/>
<path d="M89.3 152.6h.5zM89.3 152.6h.5z"/>
<path d="M89.3 152.6h.5zM89.3 152.6h.5z"/>
<path d="M89.3 152.9h.5zM89.3 152.9h.5z"/>
<path d="M89.3 150.7h.5zM89.3 150.7h.5z"/>
<path d="M89.3 150.7l.5 .1zM89.3 150.7l.5 .1z"/>
<path d="M89.2 150.8h.6zM89.2 150.8h.6z"/>
<path d="M89.3 150.8l.5 .1zM89.3 150.8l.5 .1z"/>
<path d="M89.3 150.9h.5zM89.3 150.9h.5z"/>
<path d="M89.3 152.6h.5zM89.3 152.6h.5z"/>
<path d="M89.3 152.6l.5 .1zM89.3 152.6l.5 .1z"/>
<path d="M89.3 152.7h.5zM89.3 152.7h.5zM89.3 152.7h.5zM89.3 152.7h.5z"/>
<path d="M89.3 152.7l.5 .1zM89.3 152.7l.5 .1z"/>
<path d="M89.3 152.8h.5zM89.3 152.8h.5z"/>
<path d="M89.3 152.8l.5 .1zM89.3 152.8l.5 .1z"/>
<path d="M89.3 152.9h.5zM89.3 152.9h.5z"/>
<path d="M89.3 152.9h.5zM89.3 152.9h.5z"/>
<path d="M83.3 174.2h.2zM83.3 174.2h.2zM83.3 174.2h.2zM83.3 174.2h.2z"/>
<path d="M83.3 174.2h.2zM83.3 174.2h.2zM83.3 174.2h.2zM83.3 174.2h.2z"/>
<path d="M83.3 174.2l.3 .1zM83.3 174.2l.3 .1zM83.2 174.3h.4z"/>
<path d="M83.3 174.7h.2zM83.3 174.7l.2 .1zM83.3 174.8h.2zM83.3 174.8h.2z"/>
<path d="M83.2 174.7h.4zM83.2 174.7h.4z"/>
<path d="M83.2 174.7h.4zM83.2 174.7h.4z"/>
<path d="M83.2 174.7h.4zM83.2 174.7h.3zM83.3 174.7h.2zM83.3 174.7h.2z"/>
<path d="M83.2 174.3h.4zM83.2 174.3h.4z"/>
<path d="M83.2 174.3h.4zM83.2 174.3h.4z"/>
<path d="M83.2 174.3h.4zM83.1 174.3h.5z"/>
<path d="M83.2 174.7h.4zM83.2 174.7h.4z"/>
<path d="M83.1 174.3l.5 .1zM83.1 174.3l.5 .1z"/>
<path d="M83.1 174.4h.5zM83.1 174.4h.5z"/>
<path d="M83.1 174.4h.6zM83.1 174.4h.6z"/>
<path d="M83.1 174.6l.5 .1zM83.1 174.6l.5 .1z"/>
<path d="M83.1 174.7h.5zM83.1 174.7h.5z"/>
<path d="M83.1 174.4h.6zM83.1 174.4h.6z"/>
<path d="M83.1 174.4l.6 .1zM83.1 174.4l.6 .1zM83.1 174.5h.6zM83.1 174.5h.6z"/>
<path d="M83.1 174.5h.6zM83.1 174.5h.6z"/>
<path d="M83.1 174.5l.6 .1zM83.1 174.5l.6 .1zM83.1 174.6h.6zM83.1 174.6h.6z"/>
<path d="M83.1 174.6h.6zM83.1 174.6h.5zM83.1 174.6h.5zM83.1 174.6h.5z"/>
<path d="M86.3 177.2h.1zM86.3 177.2h.1z"/>
<path d="M86.3 171.2l.1 .1zM86.3 171.3h.1zM86.3 171.3h.1zM86.3 171.3h.1z"/>
<path d="M86.3 177.2h.1zM86.3 177.2h.1z"/>
<path d="M86.3 177.2h.2zM86.2 177.2h.3zM86.2 177.2h.3zM86.2 177.2h.3z"/>
<path d="M86.3 171.3h.2zM86.2 171.3h.3zM86.2 171.3h.3zM86.2 171.3h.3z"/>
<path d="M86.2 177.2h.3zM86.2 177.2h.3z"/>
<path d="M86.2 177.7h.3zM86.2 177.7h.2zM86.3 177.7h.1zM86.3 177.7h.1z"/>
<path d="M86.2 171.3h.3zM86.2 171.3h.3zM86.1 171.3h.4z"/>
<path d="M86.2 171.8h.3zM86.2 171.8h.3z"/>
<path d="M86.2 171.8h.3zM86.2 171.8h.2zM86.3 171.8h.1zM86.3 171.8h.1z"/>
<path d="M86.2 177.2h.3zM86.2 177.2h.3z"/>
<path d="M86.1 177.7h.4zM86.1 177.7h.5z"/>
<path d="M86.1 177.7h.4zM86.1 177.7h.4z"/>
<path d="M86.2 177.7h.3zM86.2 177.7h.3zM86.2 177.7h.3zM86.2 177.7h.3z"/>
<path d="M86.1 171.3l.5 .1zM86.1 171.3l.5 .1zM86.1 171.4h.5zM86.1 171.4h.5z"/>
<path d="M86.2 171.8h.3zM86.2 171.8h.3z"/>
<path d="M86.1 177.2h.5zM86.1 177.2h.5z"/>
<path d="M86.1 177.2l.5 .1zM86.1 177.2l.5 .1z"/>
<path d="M86.1 177.3h.5zM86.1 177.3h.5z"/>
<path d="M86.1 177.6l.5 .1zM86.1 177.6l.5 .1z"/>
<path d="M86.1 171.4h.5zM86.1 171.4h.5zM86.1 171.4h.5zM86.1 171.4h.5z"/>
<path d="M86.1 171.7h.5zM86.1 171.7l.4 .1zM86.1 171.8h.4z"/>
<path d="M86.1 177.3h.5zM86.1 177.3h.5z"/>
<path d="M86.1 177.3l.5 .1zM86.1 177.3l.5 .1z"/>
<path d="M86.1 177.4h.5zM86 177.4h.6z"/>
<path d="M86.1 177.6h.5zM86.1 177.6h.5z"/>
<path d="M86.1 177.6h.5zM86.1 177.6h.5z"/>
<path d="M86.1 171.4h.5zM86.1 171.4h.5z"/>
<path d="M86.1 171.4h.5zM86 171.4h.6z"/>
<path d="M86.1 171.6l.5 .1zM86.1 171.6l.5 .1z"/>
<path d="M86.1 171.7h.5zM86.1 171.7h.5zM86.1 171.7h.5zM86.1 171.7h.5z"/>
<path d="M86 177.4h.6zM86 177.4h.6zM86 177.4h.6zM86 177.4h.6z"/>
<path d="M86 177.4h.6zM86 177.4h.6z"/>
<path d="M86 177.4l.6 .1zM86 177.4l.6 .1zM86 177.5h.6zM86 177.5h.6z"/>
<path d="M86 177.5h.6zM86 177.5h.6z"/>
<path d="M86 177.5h.6zM86 177.5l.6 .1zM86.1 177.6h.5zM86.1 177.6h.5z"/>
<path d="M86 171.4l.6 .1zM86 171.4l.6 .1z"/>
<path d="M86 171.5h.6zM86 171.5h.6zM86 171.5h.6zM86 171.5h.6z"/>
<path d="M86 171.5l.6 .1zM86 171.5l.6 .1z"/>
<path d="M86 171.6h.6zM86 171.6h.6zM86 171.6h.6zM86 171.6h.6z"/>
<path d="M86 171.6h.6zM86 171.6h.6zM86.1 171.6h.5zM86.1 171.6h.5z"/>
<path d="M89.3 174.2h.1zM89.3 174.2h.1zM89.2 174.2h.2z"/>
<path d="M89.2 174.2h.2zM89.2 174.2h.2zM89.2 174.2h.2zM89.2 174.2h.2z"/>
<path d="M89.2 174.2l.3 .1zM89.2 174.2l.3 .1zM89.1 174.3h.4z"/>
<path d="M89.2 174.7h.2zM89.2 174.7l.2 .1zM89.2 174.8h.2z"/>
<path d="M89.1 174.7h.4zM89.1 174.7h.4z"/>
<path d="M89.1 174.7h.4zM89.1 174.7h.4z"/>
<path d="M89.1 174.7h.4zM89.1 174.7h.3zM89.2 174.7h.2zM89.2 174.7h.2z"/>
<path d="M89.1 174.3h.4zM89.1 174.3h.4z"/>
<path d="M89.1 174.3h.4zM89.1 174.3h.4z"/>
<path d="M89.1 174.3h.5zM89.1 174.3h.5z"/>
<path d="M89.1 174.7h.4zM89.1 174.7h.4z"/>
<path d="M89.1 174.3l.5 .1zM89.1 174.3l.5 .1z"/>
<path d="M89.1 174.4h.5zM89.1 174.4h.5z"/>
<path d="M89.1 174.4h.5zM89 174.4h.6z"/>
<path d="M89.1 174.6l.5 .1zM89.1 174.6l.5 .1z"/>
<path d="M89.1 174.7h.5zM89.1 174.7h.4z"/>
<path d="M89 174.4h.6zM89 174.4h.6z"/>
<path d="M89 174.4l.6 .1zM89 174.4l.6 .1zM89 174.5h.6zM89 174.5h.6z"/>
<path d="M89 174.5h.6zM89 174.5h.6z"/>
<path d="M89 174.5l.6 .1zM89 174.5l.6 .1zM89 174.6h.6zM89 174.6h.6z"/>
<path d="M89 174.6h.6zM89 174.6h.6zM89.1 174.6h.5zM89.1 174.6h.5z"/>
<path d="M83.1 197.2l.1 .2 .1-.2zM83.2 197.4l.1-.2v.3zM83.3 197.2v.3l.2-.1z"/>
<path d="M83.1 199.2l.1 .2 .1-.2zM83.2 199.4l.1-.2v.3zM83.3 199.2v.3l.2-.1z"/>
<path d="M83.2 197l.1 .2v-.2zM83.2 197l.1 .2h-.2z"/>
<path d="M83.2 199.1l.1 .1v-.2zM83.2 199.1l.1 .1h-.2z"/>
<path d="M83.3 197.2l.2 .2 .1-.2zM83.3 197.2l.2-.2 .1 .2zM83.3 197v.2l.2-.2z"/>
<path d="M83.3 199.2l.2 .2 .1-.2zM83.3 199.2l.2-.1 .1 .1zM83.3 199v.2l.2-.1z"/>
<path d="M85.1 195.2l.1 .2 .1-.2zM85.2 195.4l.1-.2v.2zM85.3 195.2v.2h.2z"/>
<path d="M85.2 195l.1 .2v-.3zM85.2 195l.1 .2h-.2z"/>
<path d="M85.3 195.2l.2 .2 .1-.2zM85.3 195.2l.2-.2 .1 .2zM85.3 194.9v.3l.2-.2z"/>
<path d="M87.2 195.2v.2l.2-.2zM87.2 195.4l.2-.2v.2zM87.4 195.2v.2h.2z"/>
<path d="M87.2 195.1l.2 .1v-.2zM87.2 195.1l.2 .1h-.2z"/>
<path d="M87.4 195.2l.2 .2v-.2zM87.6 195.1v.1h-.2zM87.4 195v.2l.2-.1z"/>
<path d="M89.1 197.2l.1 .2 .2-.2zM89.2 197.4l.2-.2v.2zM89.4 197.2v.2h.1z"/>
<path d="M89.1 199.2l.1 .2 .2-.2zM89.2 199.4l.2-.2v.3zM89.4 199.2v.3l.1-.1z"/>
<path d="M89.2 197l.2 .2v-.2zM89.2 197l.2 .2h-.3z"/>
<path d="M89.2 199.1l.2 .1v-.2zM89.2 199.1l.2 .1h-.3z"/>
<path d="M89.4 197.2l.1 .2 .1-.2zM89.4 197.2l.1-.2 .1 .2zM89.4 197v.2l.1-.2z"/>
<path d="M89.4 199.2l.1 .2 .1-.2zM89.4 199.2l.1-.1 .1 .1zM89.4 199v.2l.1-.1z"/>
<path d="M85.1 201.2l.1 .2 .2-.2zM85.2 201.4l.2-.2v.3zM85.4 201.2v.3l.1-.1z"/>
<path d="M85.2 201l.2 .2v-.2zM85.2 201l.2 .2h-.3z"/>
<path d="M85.4 201.2l.1 .2 .1-.2zM85.4 201.2l.1-.2 .1 .2zM85.4 201v.2l.1-.2z"/>
<path d="M87.2 201.2v.2l.2-.2zM87.2 201.4l.2-.2v.3zM87.4 201.2v.3l.2-.1z"/>
<path d="M87.2 201l.2 .2v-.3zM87.2 201l.2 .2h-.2z"/>
<path d="M87.4 201.2l.2 .2v-.2zM87.4 201.2l.2-.2v.2zM87.4 200.9v.3l.2-.2z"/>
<path d="M84.2 265.2l.2 .1zM84.1 265.3h.3z"/>
<path d="M84.2 267.2h.2zM84.1 267.2h.3z"/>
<path d="M84.1 265.3h.3zM84.1 265.3h.3z"/>
<path d="M84.1 265.8h.3zM84.1 265.8h.2z"/>
<path d="M84.1 267.2l.3 .1zM84.1 267.2l.3 .1z"/>
<path d="M84.1 267.8h.3zM84.1 267.8h.2z"/>
<path d="M84.1 265.3h.4zM84.1 265.3h.4z"/>
<path d="M84.1 265.8h.3zM84.1 265.8h.3z"/>
<path d="M84.1 267.3h.4zM84 267.3h.5z"/>
<path d="M84.1 267.7h.3zM84.1 267.7l.3 .1z"/>
<path d="M84 265.3l.5 .1zM84 265.3l.5 .1z"/>
<path d="M84 265.4h.5zM84 265.4h.5z"/>
<path d="M84 265.7l.5 .1zM84 265.7l.5 .1z"/>
<path d="M84 265.8h.5zM84 265.8h.4z"/>
<path d="M84 267.3l.5 .1zM84 267.3l.5 .1z"/>
<path d="M84 267.4h.5zM84 267.4h.5z"/>
<path d="M84 267.7h.5zM84 267.7h.5z"/>
<path d="M84 267.7h.5zM84 267.7h.4z"/>
<path d="M84 265.4l.5 .1zM84 265.4l.5 .1z"/>
<path d="M84 265.5h.5zM84 265.5h.5z"/>
<path d="M84 265.5l.5 .1zM84 265.5l.5 .1z"/>
<path d="M84 265.6h.5zM84 265.6h.5z"/>
<path d="M84 265.6h.5zM84 265.6l.5 .1z"/>
<path d="M84 267.4h.5zM84 267.4h.5z"/>
<path d="M84 267.4l.5 .1zM84 267.4l.5 .1z"/>
<path d="M84 267.5l.5 .1zM84 267.5l.5 .1z"/>
<path d="M84 267.6h.5zM84 267.6h.5z"/>
<path d="M84 267.6h.5zM84 267.6l.5 .1z"/>
<path d="M86.2 263.3h.1zM86.1 263.3h.2z"/>
<path d="M86.2 269.2h.1zM86.1 269.2h.2z"/>
<path d="M86.1 263.3h.2zM86.1 263.3h.2z"/>
<path d="M86.1 263.8h.2zM86.1 263.8h.2z"/>
<path d="M86.1 269.2h.2zM86.1 269.2h.2z"/>
<path d="M86.1 269.7h.2zM86.1 269.7h.2z"/>
<path d="M86.1 263.3h.3zM86.1 263.3h.3z"/>
<path d="M86.1 263.8h.2zM86.1 263.8h.2z"/>
<path d="M86.1 269.2h.3zM86.1 269.2h.3z"/>
<path d="M86.1 269.7h.2zM86.1 269.7h.2z"/>
<path d="M86 263.3h.4zM86 263.3h.4z"/>
<path d="M86 263.8h.4zM86 263.8h.3z"/>
<path d="M86 269.2l.4 .1zM86 269.2l.4 .1z"/>
<path d="M86 269.7h.4zM86 269.7h.3z"/>
<path d="M86 263.3l.5 .1zM86 263.3l.5 .1z"/>
<path d="M86 263.7h.4zM86 263.7l.4 .1z"/>
<path d="M86 269.3h.5zM86 269.3h.5z"/>
<path d="M86 269.6h.4zM86 269.6l.4 .1z"/>
<path d="M86 263.4h.5zM86 263.4h.5z"/>
<path d="M86 263.7h.5zM86 263.7h.4z"/>
<path d="M86 269.3l.5 .1zM86 269.3l.5 .1z"/>
<path d="M86 269.4h.5zM85.9 269.4h.6z"/>
<path d="M86 269.6h.5zM86 269.6h.5z"/>
<path d="M86 269.6h.5zM86 269.6h.4z"/>
<path d="M86 263.4l.5 .1zM85.9 263.5h.6z"/>
<path d="M85.9 263.5l.6 .1zM85.9 263.5l.6 .1z"/>
<path d="M85.9 263.6h.6zM85.9 263.6h.6z"/>
<path d="M85.9 263.6h.6zM85.9 263.6h.6z"/>
<path d="M86 263.6h.5zM86 263.6l.5 .1z"/>
<path d="M85.9 269.4l.6 .1zM85.9 269.4l.6 .1z"/>
<path d="M85.9 269.5h.6zM85.9 269.5h.6z"/>
<path d="M85.9 269.5h.6zM85.9 269.5l.6 .1z"/>
<path d="M88.2 263.3h.1zM88.1 263.3h.2z"/>
<path d="M88.2 269.2h.1zM88.1 269.2h.2z"/>
<path d="M88.1 263.3h.2zM88.1 263.3h.2z"/>
<path d="M88.1 269.2h.2zM88.1 269.2h.2z"/>
<path d="M88.1 263.3h.3zM88.1 263.3h.3z"/>
<path d="M88.1 263.8h.2zM88.1 263.8h.2z"/>
<path d="M88.1 269.2h.3zM88.1 269.2h.3z"/>
<path d="M88.1 269.7h.2zM88.1 269.7h.2z"/>
<path d="M88 263.3h.4zM88 263.3h.4z"/>
<path d="M88 263.8h.4zM88 263.8h.3z"/>
<path d="M88 269.2l.4 .1zM88 269.2l.4 .1z"/>
<path d="M88 269.7h.4zM88 269.7h.3z"/>
<path d="M88 263.3l.5 .1zM88 263.3l.5 .1z"/>
<path d="M88 263.7h.4zM88 263.7l.4 .1z"/>
<path d="M88 269.3h.5zM88 269.3h.5z"/>
<path d="M88 269.6h.4zM88 269.6l.4 .1z"/>
<path d="M88 263.4h.5zM88 263.4h.5z"/>
<path d="M87.9 263.4l.6 .1zM87.9 263.4l.6 .1z"/>
<path d="M87.9 263.6l.6 .1zM87.9 263.6l.6 .1z"/>
<path d="M88 263.7h.5zM88 263.7h.4z"/>
<path d="M88 269.3l.5 .1zM88 269.3l.5 .1z"/>
<path d="M87.9 269.4h.6zM87.9 269.4h.6z"/>
<path d="M87.9 269.6h.6zM87.9 269.6h.6z"/>
<path d="M88 269.6h.5zM88 269.6h.4z"/>
<path d="M87.9 263.5l.6 .1zM87.9 263.5l.6 .1z"/>
<path d="M87.9 263.6h.6zM87.9 263.6h.6z"/>
<path d="M87.9 263.6h.6zM87.9 263.6h.6z"/>
<path d="M87.9 269.4l.6 .1zM87.9 269.4l.6 .1z"/>
<path d="M87.9 269.5h.6zM87.9 269.5h.6z"/>
<path d="M87.9 269.5h.6zM87.9 269.5l.6 .1z"/>
<path d="M89.9 267.4h.6zM89.9 267.4h.6z"/>
<path d="M89.9 267.6h.6zM89.9 267.6h.6z"/>
<path d="M90.1 267.8h.2zM90.1 267.8h.2z"/>
<path d="M90.1 265.2l.2 .1zM90 265.3h.3z"/>
<path d="M90.1 267.2h.2zM90.1 267.2h.2zM90.1 267.2h.2zM90.1 267.2h.2z"/>
<path d="M90 265.3h.4zM90 265.3h.4z"/>
<path d="M90 265.8h.3zM90 265.8h.2z"/>
<path d="M90.1 267.2h.2zM90 267.2h.3z"/>
<path d="M90.1 267.8h.2zM90.1 267.8h.1z"/>
<path d="M90 267.2l.3 .1zM90 267.2l.3 .1z"/>
<path d="M90 267.7h.3zM90 267.7h.4z"/>
<path d="M90 267.7h.3zM90 267.7h.3z"/>
<path d="M90 267.7h.3zM90 267.7l.3 .1z"/>
<path d="M90 265.3h.4zM90 265.3h.4z"/>
<path d="M90 265.8h.4zM90 265.8h.3z"/>
<path d="M90 267.3h.4zM90 267.3h.4z"/>
<path d="M90 267.3h.4zM90 267.3h.4z"/>
<path d="M89.9 267.7h.5zM89.9 267.7h.5z"/>
<path d="M89.9 267.7h.5zM89.9 267.7h.5z"/>
<path d="M89.9 265.3l.5 .1zM89.9 265.3l.5 .1z"/>
<path d="M89.9 265.4h.6zM89.9 265.4h.6z"/>
<path d="M89.9 265.7l.5 .1zM89.9 265.7l.5 .1z"/>
<path d="M89.9 265.8h.5zM89.9 265.8h.5z"/>
<path d="M89.9 267.3h.5zM89.9 267.3h.5z"/>
<path d="M89.9 267.3l.5 .1zM89.9 267.3l.5 .1z"/>
<path d="M89.9 267.4h.6zM89.9 267.4h.6z"/>
<path d="M89.9 267.7h.5zM89.9 267.7h.5z"/>
<path d="M89.9 265.4l.6 .1zM89.9 265.4l.6 .1z"/>
<path d="M89.9 265.5h.6zM89.9 265.5h.6z"/>
<path d="M89.9 265.5l.6 .1zM89.9 265.5l.6 .1z"/>
<path d="M89.9 265.6h.6zM89.9 265.6h.6z"/>
<path d="M89.9 265.6h.6zM89.9 265.6l.5 .1z"/>
<path d="M89.9 267.4h.6zM89.9 267.4h.6z"/>
<path d="M89.9 267.4h.6zM89.9 267.4h.6z"/>
<path d="M89.9 267.4l.6 .1zM89.9 267.4l.6 .1zM89.9 267.5h.6zM89.9 267.5h.6z"/>
<path d="M89.9 267.5h.6zM89.9 267.5h.6z"/>
<path d="M89.9 267.5l.6 .1zM89.9 267.5l.6 .1z"/>
<path d="M89.9 267.6h.6zM89.9 267.6h.6z"/>
<path d="M89.9 267.6l.6 .1zM89.9 267.6l.6 .1z"/>
<path d="M89.9 267.7h.6zM89.9 267.7h.5z"/>
</g>
<text font-size="3.7" x="98.2" y="20.3">400 x 400</text>
<g font-size="2.9">
<text x="65.3" y="24.5">Sl No</text>
<text x="76.9" y="24.5">Cross section</text>
<text x="104" y="24.5">Size</text>
<text x="117" y="24.2">Percentage</text>
<text x="131.9" y="24.4">Area of steel</text>
<text x="63.9" y="38.1">C-4x4-1</text>
<text x="100.4" y="38">400 x 400</text>
<text x="122" y="38.1">1</text>
<text x="131.8" y="37.8">1607.68 sqm</text>
<text x="63.8" y="60.4">C-4x4-2</text>
<text x="100.1" y="61.2">400 x 400</text>
<text x="119.9" y="61.4">1.29</text>
<text x="131.9" y="61.2">2059.84 sqm</text>
<text x="63.9" y="83">C-4x4-3</text>
<text x="101.8" y="85.3">400 x 400</text>
<text x="121.7" y="85.4">1.51</text>
<text x="131.9" y="85.2">2411.52 sqm</text>
<text x="63.8" y="106.5">C-4x4-4</text>
<text x="102.1" y="106.5">400 x 400</text>
<text x="121.8" y="106.5">1.57</text>
<text x="132.2" y="106.5">2512.00 sqm</text>
<text x="63.8" y="130.2">C-4x4-5</text>
<text x="101.5" y="130">400 x 400</text>
<text x="121.3" y="130.1">1.73</text>
<text x="131.9" y="130.1">2766.34 sqm</text>
<text x="63.8" y="152.4">C-4x4-6</text>
<text x="102.3" y="152.9">400 x 400</text>
<text x="122" y="152.9">1.79</text>
<text x="131.9" y="152.7">2863.68 sqm</text>
<text x="63.8" y="175.6">C-4x4-7</text>
<text x="102.3" y="176.2">400 x 400</text>
<text x="123.9" y="176.3">2</text>
<text x="132.6" y="176.3">3218.5 sqm</text>
<text x="102.3" y="197.9">400 x 400</text>
<text x="122.3" y="198">2.23</text>
<text x="63.8" y="198.7">C-4x4-8</text>
<text x="131.9" y="198">3570.18 sqm</text>
<text x="63.8" y="222.2">C-4x4-9</text>
<text x="102.6" y="223.6">400 x 400</text>
<text x="122.5" y="223.8">2.36</text>
<text x="134.4" y="223.5">3768 sqm</text>
<text x="63.1" y="245.1">C-4x4-10</text>
<text x="102.7" y="246.9">400 x 400</text>
<text x="122.6" y="246.8">2.45</text>
<text x="134.4" y="246.7">3925 sqm</text>
<text x="63.2" y="267.6">C-4x4-11</text>
<text x="102.5" y="268.8">400 x 400</text>
<text x="121.7" y="269">2.796</text>
<text x="133.4" y="268.9">4474.5 sqm</text>
</g>
<g font-size="2.3">
<text x="79.9" y="44.1">Main-8 #16</text>
<text x="76.4" y="67.1">Main- 4 #20 +4 #16</text>
<text x="79.4" y="90.6">Main- 12 #16</text>
<text x="81" y="112">Main-8 #20</text>
<text x="76.9" y="135.8">Main - 4 #25+4 #16</text>
<text x="77.1" y="158.4">Main- 4 #20 +8 #16</text>
<text x="76.7" y="182.1">Main - 4 #25+4 #20</text>
<text x="76.7" y="205.5">Main - 4 #25 +8 #16</text>
<text x="80.2" y="229">Main- 12 #20</text>
<text x="80.9" y="251.3">Main - 8 #25</text>
<text x="77.4" y="273.9">Main- 4 #25 + 8#20</text>
</g>
<g font-size="1.7">
<text x="85.3" y="122.9">400</text>
<text x="81.3" y="129.5" transform="rotate(-90 81.3 129.5)">400</text>
<text x="85.1" y="169.2">400</text>
<text x="81.1" y="175.8" transform="rotate(-90 81.1 175.8)">400</text>
<text x="86.3" y="239.4">400</text>
<text x="82.2" y="246" transform="rotate(-90 82.2 246)">400</text>
</g>
<g font-size="1.4">
<text x="84.7" y="30.8">400</text>
<text x="80.2" y="38" transform="rotate(-90 80.2 38)">400</text>
<text x="84.7" y="52.7">400</text>
<text x="80.1" y="59.9" transform="rotate(-90 80.1 59.9)">400</text>
<text x="84.7" y="76.2">400</text>
<text x="80.4" y="83.4" transform="rotate(-90 80.4 83.4)">400</text>
<text x="85.5" y="99.1">400</text>
<text x="80.9" y="106.3" transform="rotate(-90 80.9 106.3)">400</text>
<text x="85.5" y="145.5">400</text>
<text x="80.9" y="152.8" transform="rotate(-90 80.9 152.8)">400</text>
<text x="85.3" y="192.9">400</text>
<text x="81.4" y="199.2" transform="rotate(-90 81.4 199.2)">400</text>
<text x="85.5" y="214.5">400</text>
<text x="81.3" y="221.8" transform="rotate(-90 81.3 221.8)">400</text>
<text x="86.2" y="260.3">400</text>
<text x="81.6" y="267.6" transform="rotate(-90 81.6 267.6)">400</text>
</g>
</svg>
